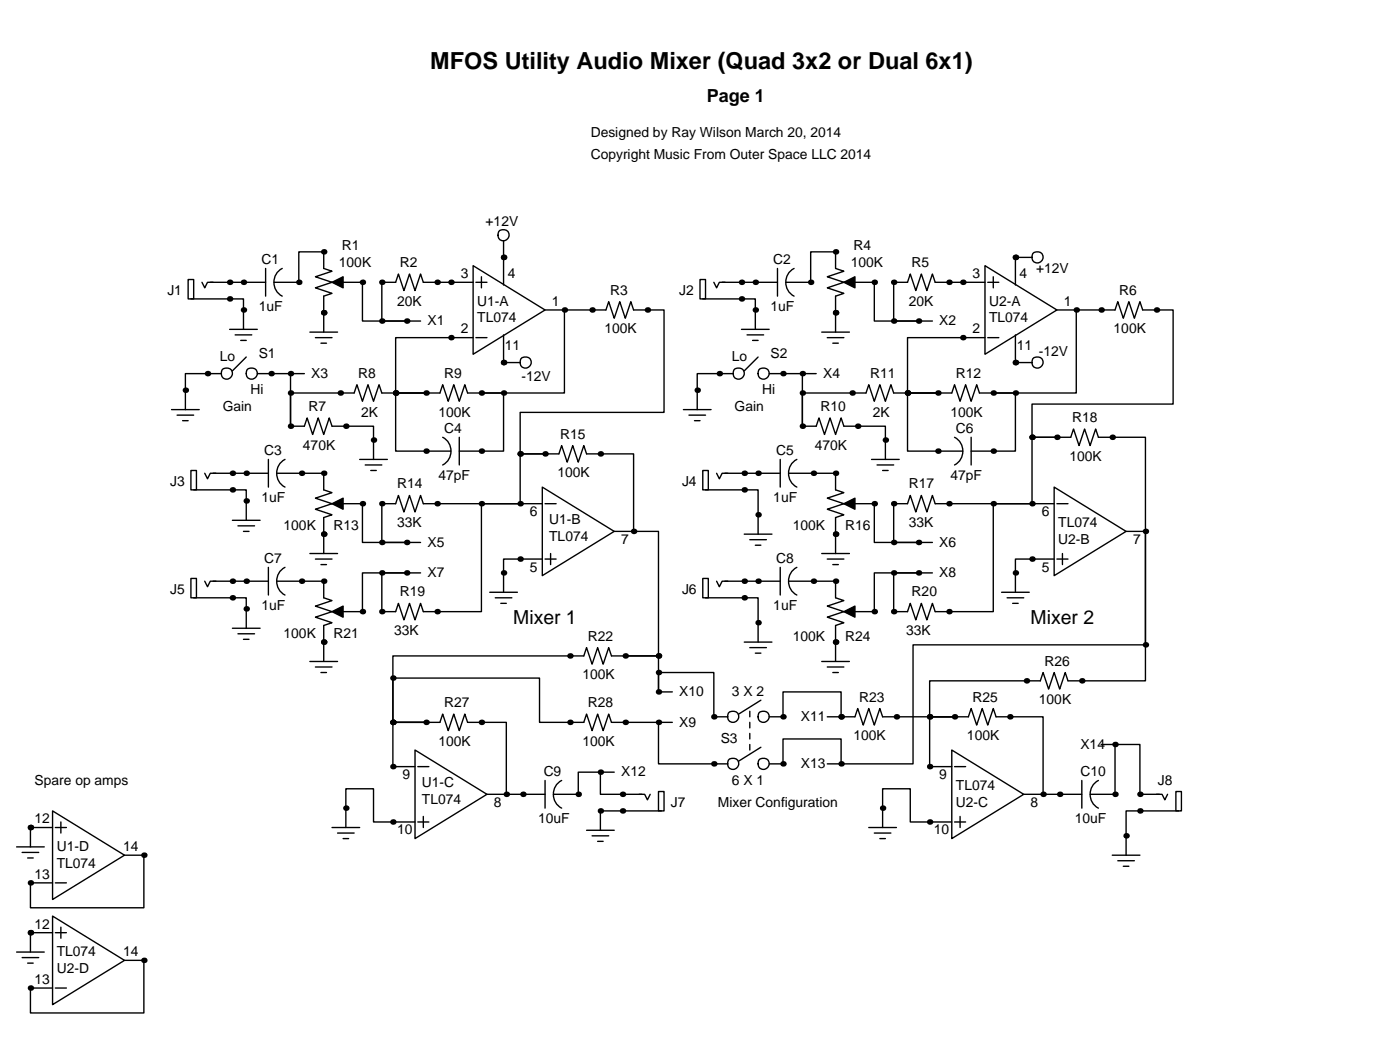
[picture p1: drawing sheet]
<svg xmlns="http://www.w3.org/2000/svg" width="257mm" height="195mm" viewBox="0 0 257 195" stroke-linecap="round" stroke-linejoin="round" font-family="sans-serif">
<g fill="none" stroke="#000" stroke-width=".25">
<path d="M34.5 51.3h1.1v3.6h-1.1zM35.1 54.9h9.6v5.6M37.1 51.8l.5 1 .5-1h1M38.6 51.8h10.2M48.8 49.3v5.1M50.3 51.8h4.6v-5.6h4.5v3.1l1.6 .5-3.1 1 3.1 1-3.1 1 3.1 1-1.6 .6v6.6M51.8 49.3a2.88 2.88 0 0 0 0 5.1M63 51.8h3.5v7.1h8.2M74.7 58.9h2.5M86.9 48.8l13.2 8.1-13.2 8.1zM86.9 51.8h-9.2l-.5-1.5-1 3-1-3-1 3-1-3-.6 1.5h-2.5v7.1h4.6M87.4 51.8h2"/>
<path d="M88.4 50.8v2M92.5 44.2v8.1M100.1 56.9h11.2l.5-1.5 1 3 1-3 1 3 1-3 .5 1.5h5.6v18.8h-26.4v7.6h4.6M103.6 56.9v15.2h-15.2M128.5 51.3h1v3.6h-1zM129 54.9h9.7v5.6M131.1 51.8l.5 1 .5-1h1M132.6 51.8h10.1M142.7 49.3v5.1M144.3 51.8h4.5v-5.6h4.6v3.1l1.5 .5-3 1 3 1-3 1 3 1-1.5 .6v6.6M145.8 49.3a2.88 2.88 0 0 0 0 5.1M157 51.8h3.5v7.1h8.2"/>
<path d="M168.7 58.9h2.5M180.8 48.8l13.3 8.1-13.3 8.1zM180.8 51.8h-9.1l-.5-1.5-1 3-1-3-1.1 3-1-3-.5 1.5h-2.5v7.1h4.6M181.4 51.8h2M182.4 50.8v2M189.5 47.2h-3.1v5.1M194.1 56.9h10.6l.5-1.5 1 3 1.1-3 1 3 1-3 .5 1.5h5.6v17.3h-25.9v6.1h4.6M197.6 56.9v15.2h-15.2M31.5 75.2h5.1M32.5 76.2h3.1M33.5 77.2h1M40.6 68.6h-6.6v6.6"/>
<path d="M42.2 60.5h5M43.2 61.5h3M44.2 62.5h1M45.2 65.5l-2.5 2.6M47.2 68.6h8.7M53.3 78.2h2.6l.5-1.5 1 3.1 1-3.1 1 3.1 1.1-3.1 .5 1.5h7.6v6.1M53.3 68.6v9.6M56.9 61h5.1M57.9 62h3.1M58.9 63h1M86.9 62h-14.3v10.1h5.6h-5.6v10.7h10.2M87.4 62h2"/>
<path d="M88.4 72.1h4.1v10.7h-8.2M88.4 72.1h-2.5l-.6-1.5-1 3.1-1-3.1-1 3.1-1-3.1-.5 1.5h-10.7l-.5-1.5-1 3.1-1-3.1-1.1 3.1-1-3.1-.5 1.5h-11.7v6.1M92.5 61.5v5h3M125.5 75.2h5.1M126.5 76.2h3M127.5 77.2h1M134.6 68.6h-6.6v6.6M136.1 60.5h5.1M137.2 61.5h3M138.2 62.5h1M139.2 65.5l-2.5 2.6M141.2 68.6h8.7"/>
<path d="M147.3 78.2h2.6l.5-1.5 1 3.1 1-3.1 1 3.1 1-3.1 .5 1.5h7.7v6.1M147.3 68.6v9.6M150.9 61h5.1M151.9 62h3M152.9 63h1M180.8 62h-14.2v10.1h5.6h-5.6v10.7h10.2M181.4 62h2M182.4 72.1h4v10.7h-8.1M182.4 72.1h-2.6l-.5-1.5-1 3.1-1-3.1-1 3.1-1-3.1-.5 1.5h-10.7l-.5-1.5-1 3.1-1.1-3.1-1 3.1-1-3.1-.5 1.5h-11.7v6.1M186.4 61.5v5h3.1M35.1 86.4h1v3.5h-1zM35.6 89.9h9.6v5.6"/>
<path d="M37.6 86.9l.5 1 .5-1h1M39.1 86.9h10.2M42.7 95.5h5.1M43.7 96.5h3M44.7 97.5h1M49.3 84.3v5.1M50.8 86.9h8.6v3l1.6 .5-3.1 1 3.1 1.1-3.1 1 3.1 1-1.6 .5v6.6M52.3 84.3a2.88 2.88 0 0 0 0 5.1M63 92.5h3.5v7.1h8.2M66 84.3h5.1M67.1 85.3h3M68.1 86.4h1"/>
<path d="M74.7 99.6h2.5M81.3 80.3a2.88 2.88 0 0 1 0 5M84.3 80.3v5M99.6 89.4l13.2 8.1-13.2 8.2zM99.6 92.5h-21.9l-.5-1.6-1 3.1-1-3.1-1 3.1-1-3.1-.6 1.6h-2.5v7.1h4.6M100.1 83.3h-4.6v9.2h-7.1v19.8h-10.7l-.5-1.6-1 3.1-1-3.1-1 3.1-1-3.1-.6 1.6h-2.5v-7.1h4.6M100.1 83.3h2.5l.5-1.5 1 3 1.1-3 1 3 1-3 .5 1.5h8.6v14.2M100.1 92.5h2M112.8 97.5h3.5M116.3 97.5h4.6v22.9h-6.1M129 86.4h1v3.5h-1zM129.5 89.9h9.7v8.1"/>
<path d="M131.6 86.9l.5 1 .5-1h1M133.1 86.9h10.2M136.7 98h5M137.7 99.1h3M143.3 84.3v5.1M144.8 86.9h8.6v3l1.5 .5-3 1 3 1.1-3 1 3 1-1.5 .5v6.6M146.3 84.3a2.88 2.88 0 0 0 0 5.1M157 92.5h3.5v7.1h8.2M160 84.3h5.1M161 85.3h3.1M162.1 86.4h1M168.7 99.6h2.5"/>
<path d="M175.3 80.3a2.88 2.88 0 0 1 0 5M178.3 80.3v5M193.5 89.4l13.3 8.1-13.3 8.2zM193.5 92.5h-21.8l-.5-1.6-1 3.1-1-3.1-1.1 3.1-1-3.1-.5 1.6h-2.5v7.1h4.6M194.1 80.3h2.5l.5-1.6 1 3.1 1-3.1 1.1 3.1 1-3.1 .5 1.6h8.6v17.2M194.1 80.3h-4.6v12.2h-7.1v19.8h-10.7l-.5-1.6-1 3.1-1-3.1-1.1 3.1-1-3.1-.5 1.6h-2.5v-7.1h4.6M194.1 92.5h2M206.8 97.5h3.5M210.3 97.5v27.5h-14.2l-.5-1.6-1 3.1-1.1-3.1-1 3.1-1-3.1-.5 1.6h-20.3v6.6h4.6h-4.6v9.1h4.1M210.3 97.5v20.9h-42.7v21.8h-13.2M35.1 106.2h1v3.5h-1zM35.6 109.7h9.6v5.6"/>
<path d="M37.6 106.7l.5 1 .5-1h1M39.1 106.7h10.2M42.7 115.3h5.1M43.7 116.3h3M44.7 117.3h1M49.3 104.1v5.1M50.8 106.7h8.6v3l1.6 .5-3.1 1.1 3.1 1-3.1 1 3.1 1-1.6 .5v6.6M52.3 104.1a2.88 2.88 0 0 0 0 5.1M56.9 101.6h5.1M57.9 102.6h3.1M58.9 103.6h1M74.7 105.2h-8.2v7.1h-3.5"/>
<path d="M74.7 105.2h2.5M89.9 108.7h5.1M90.9 109.7h3.1M91.9 110.7h1.1M99.6 102.6h-7.1v6.1M100.1 102.6h2M101.1 101.6v2M129 106.2h1v3.5h-1zM129.5 109.7h9.7v8.2M131.6 106.7l.5 1 .5-1h1M133.1 106.7h10.2M136.7 117.9h5"/>
<path d="M137.7 118.9h3M138.7 100.1h1M138.7 119.9h1M143.3 104.1v5.1M144.8 106.7h8.6v3l1.5 .5-3 1.1 3 1-3 1 3 1-1.5 .5v6.6M146.3 104.1a2.88 2.88 0 0 0 0 5.1M150.9 101.6h5.1M151.9 102.6h3M152.9 103.6h1M168.7 105.2h-8.2v7.1h-3.5M168.7 105.2h2.5M183.9 108.7h5.1"/>
<path d="M184.9 109.7h3.1M185.9 110.7h1M193.5 102.6h-7.1v6.1M194.1 102.6h2M195.1 101.6v2M56.9 121.4h5.1M57.9 122.4h3.1M58.9 123.4h1M76.2 137.7l13.2 8.1-13.2 8.1zM78.2 132.6h2.6l.5-1.5 1 3 1-3 1 3 1-3 .6 1.5h7.1v13.2M78.2 132.6h-6.1v8.1h4.1M78.2 132.6h-6.1v-8.1h27v8.1h8.1l.5-1.5 1 3 1-3 1 3 1.1-3 .5 1.5h11.1"/>
<path d="M114.8 120.4h-2.5l-.5-1.5-1.1 3-1-3-1 3-1-3-.5 1.5h-35.1v12.2h6.1M114.8 120.4h6.1v6.6M120.9 132.6v7.6h12.7M120.9 127v-3.6h10.2v8.2h2.5M120.9 127h2.5M139.7 137.2l-4.1 2.5M139.7 128.5l-4.1 2.6M141.2 131.6h2.6v-4.6h10.6v4.6M150.9 121.4h5.1M151.9 131.6h5.1l.5-1.6 1 3.1 1-3.1 1 3.1 1-3.1 .6 1.6h15.7l.5-1.6 1 3.1 1-3.1 1.1 3.1 1-3.1 .5 1.6h8.6v14.2M151.9 122.4h3M152.9 123.4h1"/>
<path d="M174.8 137.7l13.2 8.1-13.2 8.1zM202.2 136.7h2.5M204.7 136.7h4.6v9.1h3.6M204.7 136.7v9.1h-4.5M3 155.4h5.1M4.1 156.5h3M5.1 157.5h1M9.7 148.8l13.2 8.2-13.2 8.1zM9.7 151.9h-4.1v3.5M10.2 151.9h2M11.2 150.9v2M22.9 157h3.5v9.6h-20.8v-4.5h4.1"/>
<path d="M61 151.9h5M62 152.9h3M63 153.9h1M76.2 150.9h-7.6v-6.1h-5.1v7.1M76.7 140.7h2M76.7 150.9h2M77.7 149.9v2M89.4 145.8h10.7M100.1 143.3v5M103.1 143.3a2.88 2.88 0 0 0 0 5M107.7 152.4h5.1M108.7 153.4h3.1"/>
<path d="M109.7 154.4h1M110.2 141.7v4.1h7.7M110.2 141.7h-4v4.1h-4.6M110.2 141.7h2.6M117.3 145.8h1.1l.5 1 .5-1M120.9 145.3h1v3.5h-1zM121.4 148.8h-11.2v3.6M141.2 140.2h2.6v-4.6h10.6v4.6M151.9 140.2h2.5M159.5 151.9h5.1M160.5 152.9h3.1M161.5 153.9h1.1"/>
<path d="M174.8 150.9h-7.7v-6.1h-5v7.1M175.3 140.7h2M175.3 150.9h2M176.3 149.9v2M188 145.8h10.6M198.6 143.3v5M201.7 143.3a2.88 2.88 0 0 0 0 5M204.2 157h5.1M205.2 158h3.1M206.2 159h1.1M212.3 145.8h1.1l.5 1 .5-1M215.9 145.3h1v3.5h-1z"/>
<path d="M216.4 148.8h-9.6v8.2M3 174.8h5.1M4.1 175.8h3M5.1 176.8h1M9.7 168.1l13.2 8.2-13.2 8.1zM9.7 171.2h-4.1v3.6M10.2 162.1h2M10.2 171.2h2M11.2 170.2v2M22.9 176.3h3.5v9.6h-20.8v-4.5h4.1M10.2 181.4h2"/>
<circle cx="92.5" cy="43.2" r="1.02"/>
<circle cx="190.5" cy="47.2" r="1.02"/>
<circle cx="41.7" cy="68.6" r="1.02"/>
<circle cx="46.2" cy="68.6" r="1.02"/>
<circle cx="96.5" cy="66.5" r="1.02"/>
<circle cx="135.6" cy="68.6" r="1.02"/>
<circle cx="140.2" cy="68.6" r="1.02"/>
<circle cx="190.5" cy="66.5" r="1.02"/>
<circle cx="134.6" cy="131.5" r="1.02"/>
<circle cx="140.2" cy="131.5" r="1.02"/>
<circle cx="134.6" cy="140.2" r="1.02"/>
<circle cx="140.2" cy="140.2" r="1.02"/>
</g>
<g fill="#000">
<circle cx="42.2" cy="54.9" r=".51"/>
<circle cx="42.2" cy="51.8" r=".51"/>
<circle cx="44.7" cy="56.9" r=".51"/>
<circle cx="44.7" cy="51.8" r=".51"/>
<circle cx="54.9" cy="51.8" r=".51"/>
<circle cx="59.4" cy="57.4" r=".51"/>
<circle cx="59.4" cy="46.2" r=".51"/>
<circle cx="66.5" cy="51.8" r=".51"/>
<circle cx="70.1" cy="51.8" r=".51"/>
<circle cx="70.1" cy="58.9" r=".51"/>
<circle cx="74.7" cy="58.9" r=".51"/>
<circle cx="80.3" cy="51.8" r=".51"/>
<circle cx="82.8" cy="51.8" r=".51"/>
<circle cx="92.5" cy="47.2" r=".51"/>
<circle cx="103.6" cy="56.9" r=".51"/>
<circle cx="108.7" cy="56.9" r=".51"/>
<circle cx="118.9" cy="56.9" r=".51"/>
<circle cx="136.1" cy="51.8" r=".51"/>
<circle cx="136.1" cy="54.9" r=".51"/>
<circle cx="138.7" cy="56.9" r=".51"/>
<circle cx="138.7" cy="51.8" r=".51"/>
<circle cx="148.8" cy="51.8" r=".51"/>
<circle cx="153.4" cy="46.2" r=".51"/>
<circle cx="153.4" cy="57.4" r=".51"/>
<circle cx="160.5" cy="51.8" r=".51"/>
<circle cx="164.1" cy="58.9" r=".51"/>
<circle cx="164.1" cy="51.8" r=".51"/>
<circle cx="168.7" cy="58.9" r=".51"/>
<circle cx="174.2" cy="51.8" r=".51"/>
<circle cx="176.8" cy="51.8" r=".51"/>
<circle cx="186.4" cy="47.2" r=".51"/>
<circle cx="197.6" cy="56.9" r=".51"/>
<circle cx="202.2" cy="56.9" r=".51"/>
<circle cx="212.3" cy="56.9" r=".51"/>
<circle cx="34" cy="71.6" r=".51"/>
<circle cx="38.1" cy="68.6" r=".51"/>
<circle cx="49.8" cy="68.6" r=".51"/>
<circle cx="53.3" cy="78.2" r=".51"/>
<circle cx="53.3" cy="72.1" r=".51"/>
<circle cx="53.3" cy="68.6" r=".51"/>
<circle cx="62.5" cy="72.1" r=".51"/>
<circle cx="63.5" cy="78.2" r=".51"/>
<circle cx="72.6" cy="72.1" r=".51"/>
<circle cx="78.2" cy="72.1" r=".51"/>
<circle cx="82.8" cy="62" r=".51"/>
<circle cx="88.4" cy="72.1" r=".51"/>
<circle cx="92.5" cy="72.1" r=".51"/>
<circle cx="92.5" cy="66.5" r=".51"/>
<circle cx="128" cy="71.6" r=".51"/>
<circle cx="132.1" cy="68.6" r=".51"/>
<circle cx="143.8" cy="68.6" r=".51"/>
<circle cx="147.3" cy="78.2" r=".51"/>
<circle cx="147.3" cy="68.6" r=".51"/>
<circle cx="147.3" cy="72.1" r=".51"/>
<circle cx="156.5" cy="72.1" r=".51"/>
<circle cx="157.5" cy="78.2" r=".51"/>
<circle cx="166.6" cy="72.1" r=".51"/>
<circle cx="172.2" cy="72.1" r=".51"/>
<circle cx="176.8" cy="62" r=".51"/>
<circle cx="182.4" cy="72.1" r=".51"/>
<circle cx="186.4" cy="66.5" r=".51"/>
<circle cx="186.4" cy="72.1" r=".51"/>
<circle cx="42.7" cy="86.9" r=".51"/>
<circle cx="42.7" cy="89.9" r=".51"/>
<circle cx="45.2" cy="91.9" r=".51"/>
<circle cx="45.2" cy="86.9" r=".51"/>
<circle cx="55.4" cy="86.9" r=".51"/>
<circle cx="59.4" cy="98" r=".51"/>
<circle cx="59.4" cy="86.9" r=".51"/>
<circle cx="66.5" cy="92.5" r=".51"/>
<circle cx="68.6" cy="80.8" r=".51"/>
<circle cx="70.1" cy="99.6" r=".51"/>
<circle cx="70.1" cy="92.5" r=".51"/>
<circle cx="74.7" cy="99.6" r=".51"/>
<circle cx="78.2" cy="82.8" r=".51"/>
<circle cx="80.3" cy="92.5" r=".51"/>
<circle cx="88.4" cy="82.8" r=".51"/>
<circle cx="88.4" cy="92.5" r=".51"/>
<circle cx="95.5" cy="83.3" r=".51"/>
<circle cx="95.5" cy="92.5" r=".51"/>
<circle cx="100.1" cy="83.3" r=".51"/>
<circle cx="110.2" cy="83.3" r=".51"/>
<circle cx="116.3" cy="97.5" r=".51"/>
<circle cx="136.7" cy="89.9" r=".51"/>
<circle cx="136.7" cy="86.9" r=".51"/>
<circle cx="139.2" cy="94.5" r=".51"/>
<circle cx="139.2" cy="86.9" r=".51"/>
<circle cx="149.4" cy="86.9" r=".51"/>
<circle cx="153.4" cy="86.9" r=".51"/>
<circle cx="153.4" cy="98" r=".51"/>
<circle cx="160.5" cy="92.5" r=".51"/>
<circle cx="162.6" cy="80.8" r=".51"/>
<circle cx="164.1" cy="92.5" r=".51"/>
<circle cx="164.1" cy="99.6" r=".51"/>
<circle cx="168.7" cy="99.6" r=".51"/>
<circle cx="172.2" cy="82.8" r=".51"/>
<circle cx="174.2" cy="92.5" r=".51"/>
<circle cx="182.4" cy="82.8" r=".51"/>
<circle cx="182.4" cy="92.5" r=".51"/>
<circle cx="189.5" cy="80.3" r=".51"/>
<circle cx="189.5" cy="92.5" r=".51"/>
<circle cx="194.1" cy="80.3" r=".51"/>
<circle cx="204.2" cy="80.3" r=".51"/>
<circle cx="210.3" cy="97.5" r=".51"/>
<circle cx="42.7" cy="109.7" r=".51"/>
<circle cx="42.7" cy="106.7" r=".51"/>
<circle cx="45.2" cy="111.8" r=".51"/>
<circle cx="45.2" cy="106.7" r=".51"/>
<circle cx="55.4" cy="106.7" r=".51"/>
<circle cx="59.4" cy="117.9" r=".51"/>
<circle cx="59.4" cy="106.7" r=".51"/>
<circle cx="66.5" cy="112.3" r=".51"/>
<circle cx="70.1" cy="105.2" r=".51"/>
<circle cx="70.1" cy="112.3" r=".51"/>
<circle cx="74.7" cy="105.2" r=".51"/>
<circle cx="80.3" cy="112.3" r=".51"/>
<circle cx="92.5" cy="105.2" r=".51"/>
<circle cx="95.5" cy="102.6" r=".51"/>
<circle cx="136.7" cy="109.7" r=".51"/>
<circle cx="136.7" cy="106.7" r=".51"/>
<circle cx="139.2" cy="114.3" r=".51"/>
<circle cx="139.2" cy="106.7" r=".51"/>
<circle cx="149.4" cy="106.7" r=".51"/>
<circle cx="153.4" cy="117.9" r=".51"/>
<circle cx="153.4" cy="106.7" r=".51"/>
<circle cx="160.5" cy="112.3" r=".51"/>
<circle cx="164.1" cy="112.3" r=".51"/>
<circle cx="164.1" cy="105.2" r=".51"/>
<circle cx="168.7" cy="105.2" r=".51"/>
<circle cx="174.2" cy="112.3" r=".51"/>
<circle cx="186.4" cy="105.2" r=".51"/>
<circle cx="189.5" cy="102.6" r=".51"/>
<circle cx="210.3" cy="118.4" r=".51"/>
<circle cx="72.1" cy="132.6" r=".51"/>
<circle cx="72.1" cy="124.5" r=".51"/>
<circle cx="78.2" cy="132.6" r=".51"/>
<circle cx="88.4" cy="132.6" r=".51"/>
<circle cx="104.6" cy="132.6" r=".51"/>
<circle cx="104.6" cy="120.4" r=".51"/>
<circle cx="114.8" cy="120.4" r=".51"/>
<circle cx="114.8" cy="132.6" r=".51"/>
<circle cx="120.9" cy="120.4" r=".51"/>
<circle cx="120.9" cy="123.4" r=".51"/>
<circle cx="120.9" cy="132.6" r=".51"/>
<circle cx="120.9" cy="127" r=".51"/>
<circle cx="131.1" cy="131.6" r=".51"/>
<circle cx="143.8" cy="131.6" r=".51"/>
<circle cx="154.4" cy="131.6" r=".51"/>
<circle cx="164.6" cy="131.6" r=".51"/>
<circle cx="170.7" cy="131.6" r=".51"/>
<circle cx="175.3" cy="131.6" r=".51"/>
<circle cx="185.4" cy="131.6" r=".51"/>
<circle cx="188.5" cy="125" r=".51"/>
<circle cx="198.6" cy="125" r=".51"/>
<circle cx="204.7" cy="136.7" r=".51"/>
<circle cx="5.6" cy="151.9" r=".51"/>
<circle cx="26.4" cy="157" r=".51"/>
<circle cx="63.5" cy="148.3" r=".51"/>
<circle cx="72.1" cy="140.7" r=".51"/>
<circle cx="72.1" cy="150.9" r=".51"/>
<circle cx="93" cy="145.8" r=".51"/>
<circle cx="96" cy="145.8" r=".51"/>
<circle cx="106.2" cy="145.8" r=".51"/>
<circle cx="110.2" cy="148.8" r=".51"/>
<circle cx="110.2" cy="141.7" r=".51"/>
<circle cx="114.3" cy="145.8" r=".51"/>
<circle cx="114.3" cy="148.8" r=".51"/>
<circle cx="131.1" cy="140.2" r=".51"/>
<circle cx="143.8" cy="140.2" r=".51"/>
<circle cx="154.4" cy="140.2" r=".51"/>
<circle cx="162.1" cy="148.3" r=".51"/>
<circle cx="170.7" cy="140.7" r=".51"/>
<circle cx="170.7" cy="150.9" r=".51"/>
<circle cx="191.5" cy="145.8" r=".51"/>
<circle cx="194.6" cy="145.8" r=".51"/>
<circle cx="204.7" cy="145.8" r=".51"/>
<circle cx="206.8" cy="153.4" r=".51"/>
<circle cx="209.3" cy="145.8" r=".51"/>
<circle cx="209.3" cy="148.8" r=".51"/>
<circle cx="5.6" cy="162.1" r=".51"/>
<circle cx="5.6" cy="171.2" r=".51"/>
<circle cx="26.4" cy="176.3" r=".51"/>
<circle cx="5.6" cy="181.4" r=".51"/>
</g>
<path d="M61 51.8l2-1v2zM154.9 51.8l2.1-1v2zM61 92.5l2-1.1v2.1zM154.9 92.5l2.1-1.1v2.1zM61 112.3l2-1v2zM154.9 112.3l2.1-1v2z" fill="#000" stroke="#000" stroke-width=".25"/>
<path d="M137.7 130.6v7.1" fill="none" stroke="#000" stroke-width=".25" stroke-dasharray="1"/>
<text font-size="4.3" x="79" y="12.7">MFOS Utility Audio Mixer (Quad 3x2 or Dual 6x1)</text>
<g font-size="3.6">
<text x="94.2" y="114.6">Mixer 1</text>
<text x="189.2" y="114.6">Mixer 2</text>
</g>
<text font-size="3.3" x="129.8" y="18.8">Page 1</text>
<g font-size="2.5">
<text x="108.5" y="29.2">Copyright Music From Outer Space LLC 2014</text>
<text x="108.5" y="25.1">Designed by Ray Wilson March 20, 2014</text>
<text x="89.2" y="41.4">+12V</text>
<text x="62.7" y="46">R1</text>
<text x="156.7" y="46">R4</text>
<text x="48" y="48.5">C1</text>
<text x="62.2" y="49">100K</text>
<text x="73.4" y="49">R2</text>
<text x="84.6" y="51.1">3</text>
<text x="93.2" y="51.1">4</text>
<text x="142" y="48.5">C2</text>
<text x="156.2" y="49">100K</text>
<text x="167.4" y="49">R5</text>
<text x="178.6" y="51.1">3</text>
<text x="187.2" y="51.1">4</text>
<text x="190.2" y="50">+12V</text>
<text x="30.7" y="54.1">J1</text>
<text x="47.5" y="57.1">1uF</text>
<text x="72.9" y="56.1">20K</text>
<text x="78.5" y="59.7">X1</text>
<text x="87.6" y="56.1">U1-A</text>
<text x="87.6" y="59.2">TL074</text>
<text x="101.3" y="56.1">1</text>
<text x="112" y="54.1">R3</text>
<text x="124.7" y="54.1">J2</text>
<text x="141.5" y="57.1">1uF</text>
<text x="166.9" y="56.1">20K</text>
<text x="172.5" y="59.7">X2</text>
<text x="181.6" y="56.1">U2-A</text>
<text x="181.6" y="59.2">TL074</text>
<text x="195.3" y="56.1">1</text>
<text x="205.5" y="54.1">R6</text>
<text x="47.5" y="65.8">S1</text>
<text x="84.6" y="61.2">2</text>
<text x="92.7" y="64.3">11</text>
<text x="111" y="61.2">100K</text>
<text x="141.5" y="65.8">S2</text>
<text x="178.6" y="61.2">2</text>
<text x="186.7" y="64.3">11</text>
<text x="190.8" y="65.3">-12V</text>
<text x="204.5" y="61.2">100K</text>
<text x="40.4" y="66.3">Lo</text>
<text x="57.1" y="69.3">X3</text>
<text x="65.8" y="69.3">R8</text>
<text x="81.5" y="69.3">R9</text>
<text x="95.8" y="69.9">-12V</text>
<text x="134.4" y="66.3">Lo</text>
<text x="151.1" y="69.3">X4</text>
<text x="159.8" y="69.3">R11</text>
<text x="175.5" y="69.3">R12</text>
<text x="40.9" y="75.4">Gain</text>
<text x="46" y="72.4">Hi</text>
<text x="56.6" y="75.4">R7</text>
<text x="66.3" y="76.5">2K</text>
<text x="80.5" y="76.5">100K</text>
<text x="134.9" y="75.4">Gain</text>
<text x="140" y="72.4">Hi</text>
<text x="150.6" y="75.4">R10</text>
<text x="160.3" y="76.5">2K</text>
<text x="174.5" y="76.5">100K</text>
<text x="196.8" y="77.5">R18</text>
<text x="48.5" y="83.6">C3</text>
<text x="55.6" y="82.6">470K</text>
<text x="81.5" y="79.5">C4</text>
<text x="102.9" y="80.5">R15</text>
<text x="142.5" y="83.6">C5</text>
<text x="149.6" y="82.6">470K</text>
<text x="175.5" y="79.5">C6</text>
<text x="31.2" y="89.2">J3</text>
<text x="72.9" y="89.7">R14</text>
<text x="80.5" y="88.1">47pF</text>
<text x="102.4" y="87.6">100K</text>
<text x="125.2" y="89.2">J4</text>
<text x="166.9" y="89.7">R17</text>
<text x="174.5" y="88.1">47pF</text>
<text x="196.3" y="84.6">100K</text>
<text x="48" y="92.2">1uF</text>
<text x="97.3" y="94.7">6</text>
<text x="142" y="92.2">1uF</text>
<text x="191.3" y="94.7">6</text>
<text x="52.1" y="97.3">100K</text>
<text x="61.2" y="97.3">R13</text>
<text x="72.9" y="96.8">33K</text>
<text x="78.5" y="100.3">X5</text>
<text x="100.8" y="96.3">U1-B</text>
<text x="100.8" y="99.3">TL074</text>
<text x="114" y="99.8">7</text>
<text x="145.5" y="97.3">100K</text>
<text x="155.2" y="97.3">R16</text>
<text x="166.9" y="96.8">33K</text>
<text x="172.5" y="100.3">X6</text>
<text x="194.3" y="99.8">U2-B</text>
<text x="194.3" y="96.8">TL074</text>
<text x="208" y="99.8">7</text>
<text x="48.5" y="103.4">C7</text>
<text x="78.5" y="105.9">X7</text>
<text x="97.3" y="104.9">5</text>
<text x="142.5" y="103.4">C8</text>
<text x="172.5" y="105.9">X8</text>
<text x="191.3" y="104.9">5</text>
<text x="31.2" y="109">J5</text>
<text x="48" y="112">1uF</text>
<text x="73.4" y="109.5">R19</text>
<text x="125.2" y="109">J6</text>
<text x="142" y="112">1uF</text>
<text x="167.4" y="109.5">R20</text>
<text x="52.1" y="117.1">100K</text>
<text x="61.2" y="117.1">R21</text>
<text x="72.4" y="116.6">33K</text>
<text x="107.9" y="117.6">R22</text>
<text x="145.5" y="117.6">100K</text>
<text x="155.2" y="117.6">R24</text>
<text x="166.4" y="116.6">33K</text>
<text x="106.9" y="124.7">100K</text>
<text x="191.8" y="122.2">R26</text>
<text x="81.5" y="129.8">R27</text>
<text x="107.9" y="129.8">R28</text>
<text x="124.7" y="127.8">X10</text>
<text x="134.4" y="127.8">3 X 2</text>
<text x="157.7" y="128.8">R23</text>
<text x="178.6" y="128.8">R25</text>
<text x="190.8" y="129.3">100K</text>
<text x="80.5" y="136.9">100K</text>
<text x="106.9" y="136.9">100K</text>
<text x="124.7" y="133.3">X9</text>
<text x="132.3" y="136.4">S3</text>
<text x="147.1" y="132.3">X11</text>
<text x="156.7" y="135.9">100K</text>
<text x="177.5" y="135.9">100K</text>
<text x="198.4" y="137.4">X14</text>
<text x="73.9" y="143">9</text>
<text x="99.8" y="142.5">C9</text>
<text x="114" y="142.5">X12</text>
<text x="147.1" y="141">X13</text>
<text x="172.5" y="143">9</text>
<text x="198.4" y="142.5">C10</text>
<text x="6.3" y="144">Spare op amps</text>
<text x="77.5" y="144.5">U1-C</text>
<text x="77.5" y="147.6">TL074</text>
<text x="90.7" y="148.1">8</text>
<text x="123.2" y="148.1">J7</text>
<text x="131.8" y="148.1">Mixer Configuration</text>
<text x="134.4" y="144">6 X 1</text>
<text x="175.5" y="148.1">U2-C</text>
<text x="175.5" y="145">TL074</text>
<text x="189.2" y="148.1">8</text>
<text x="212.6" y="144">J8</text>
<text x="6.3" y="151.1">12</text>
<text x="72.9" y="153.2">10</text>
<text x="98.8" y="151.1">10uF</text>
<text x="171.5" y="153.2">10</text>
<text x="197.4" y="151.1">10uF</text>
<text x="6.3" y="161.3">13</text>
<text x="10.4" y="156.2">U1-D</text>
<text x="10.4" y="159.3">TL074</text>
<text x="22.6" y="156.2">14</text>
<text x="6.3" y="170.4">12</text>
<text x="10.4" y="178.6">U2-D</text>
<text x="10.4" y="175.5">TL074</text>
<text x="22.6" y="175.5">14</text>
<text x="6.3" y="180.6">13</text>
</g>
</svg>
